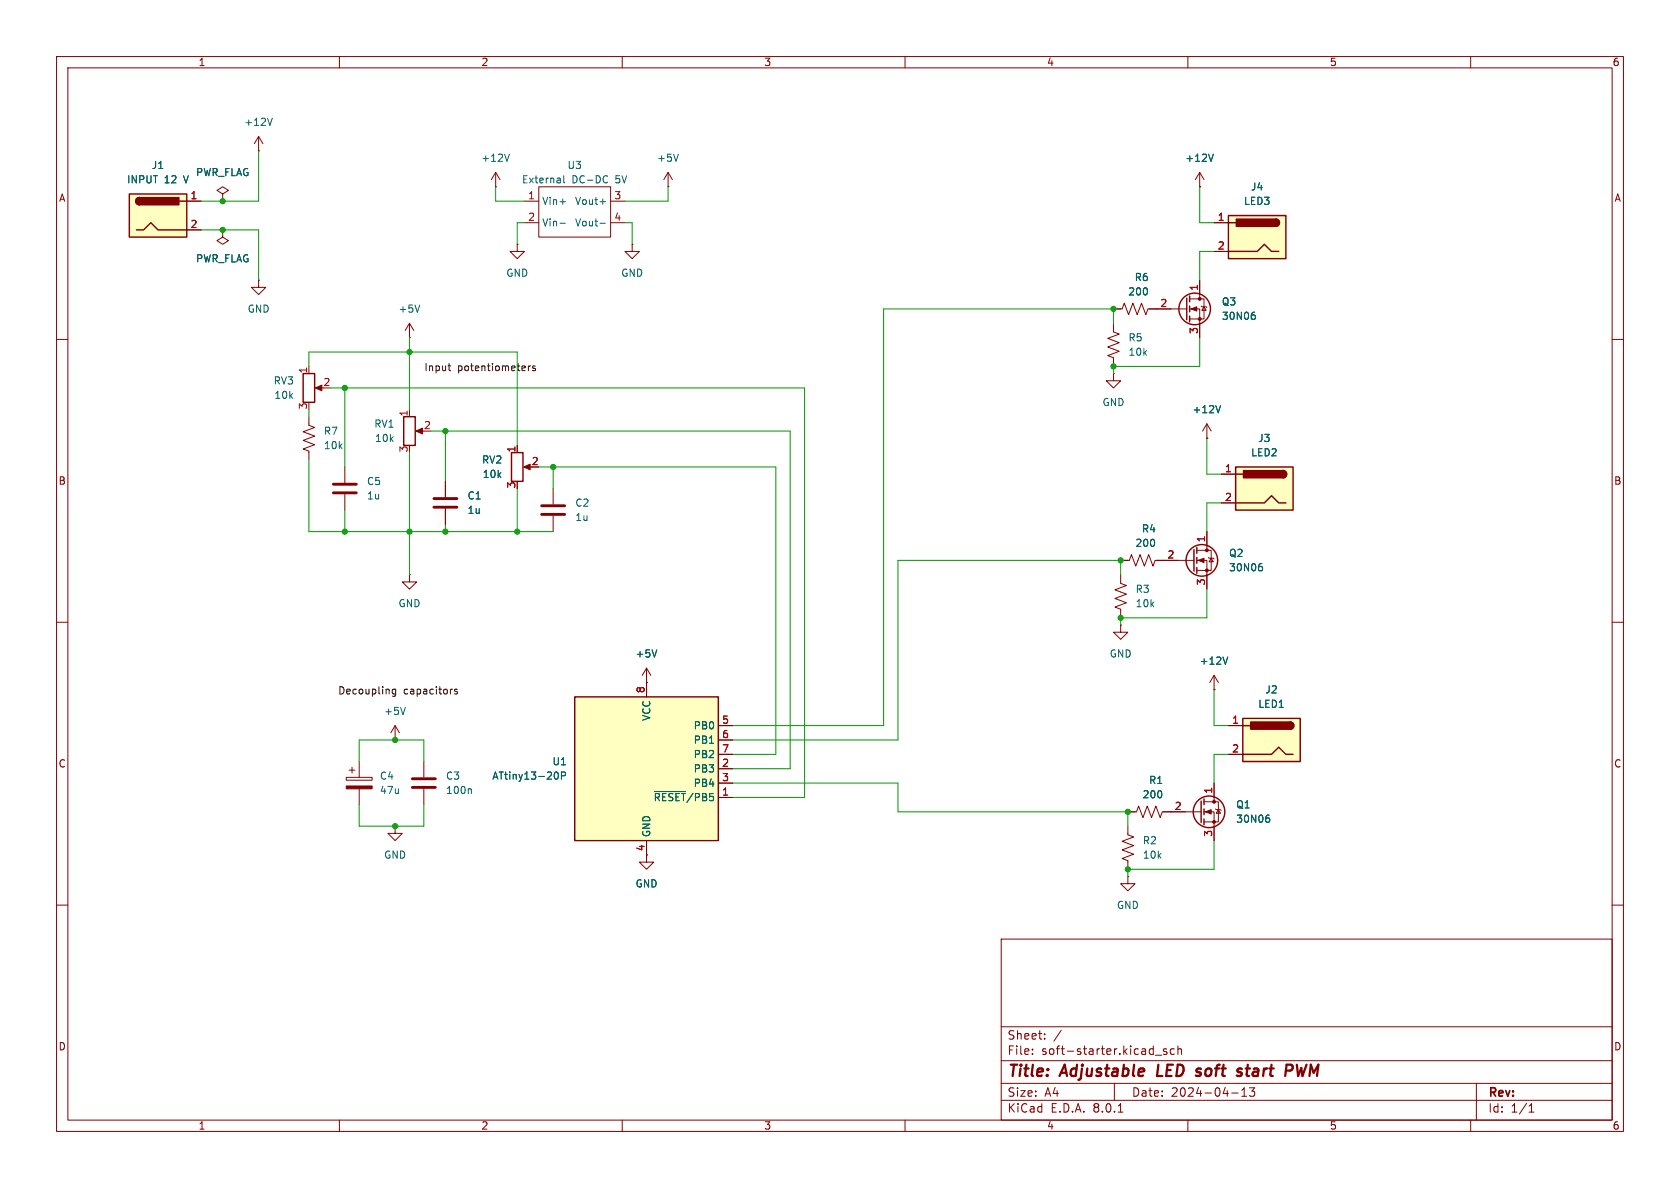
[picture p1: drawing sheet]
<svg xmlns="http://www.w3.org/2000/svg" width="297mm" height="210mm" viewBox="0 0 297 210" stroke-linecap="round" stroke-linejoin="round" font-family="sans-serif">
<g fill="none" stroke="#840000" stroke-width=".18">
<path d="M10 10h277v190h-277zM12 12h273v186h-273zM60 10v2M110 10v2M160 10v2M210 10v2M260 10v2M10 60h2M196.8 57.2v1.5l1.1 .4-2.1 .7 2.1 .8-2.1 .7 2.1 .8-2.1 .8 1 .3v1.6M285 60h2M72.4 72.4v1.3M73.9 76.2h1"/>
<path d="M196.8 66v1.3h1.3l-1.3 1.3-1.2-1.3h1.2M196.8 66h.1M213.4 77.5h.1M213.4 74.9l-.8 1.3M213.4 74.9v2.6M213.4 74.9l.7 1.3M61 82.6v2.7M61 87.4v2.8M10 110h2M198.1 101.6v1.5l1 .4-2 .8 2 .7-2 .8 2 .8-2 .7 1 .4v1.5M285 110h2M74.9 134.6v2.8"/>
<path d="M74.9 139.4v2.8M214.6 138.4v3.3M10 160h2M114.3 151.1v1.3h1.3l-1.3 1.3-1.3-1.3h1.3M199.4 146.1v1.5l1 .4-2 .7 2 .8-2 .7 2 .8-2 .8 1 .3v1.6M199.4 143.5h1.5l.4-1 .8 2 .7-2 .8 2 .7-2 .8 2 .4-1h6.8M212.9 143.5h1.7v5.1M212.9 141.7h2.5v3.6h-2.5M214.9 143l.1 .1h.8l.1 .2M215.4 143.1l.4 .7h-.8zM285 160h2M177 166h108v32h-108z"/>
<path d="M60 198v2M110 198v2M160 198v2M177 194.5h108M177 191.5h108M177 187.5h108M177 181.5h108M182.5 186.3v.1M182.5 185.5v.1M184.7 183.6v.1M184.7 182.8v.1M187.6 182.1l-1.3 2"/>
<path d="M197 191.5v3M197.7 196.6h.8M204.2 186.5h1.2M206.2 185.5l-.3-.1-.2 .2v.2l.5 .2v.3h-.5M207.6 185.5l-.4-.1-.3 .3v.4l.1 .2h.6M208.2 185.5l.3-.1 .3 .1 .1 .9M208.2 184.9v1.5M210 198v2M217.7 193.2h1.2M219.5 193.8h.9M219.5 192.7l.5-.4v1.5M220.9 192.3h.9l-.5 .6 .4 .1v.7l-.2 .1h-.4l-.2-.1"/>
<path d="M260 198v2M261 191.5v6.5M270.3 196.6h.9M270.3 195.5l.4-.4v1.5"/>
</g>
<path d="M204.8 188.2l-.3 2h1M211.8 188.9l.5 .1M212.1 189.5l.2 .3-.1 .3-.2 .1M219.4 188.9l.2 .1M219.5 189.6v.2l-.1 .3M220.2 188.9h.8M220.6 188.2l-.1 1.9M228.4 188.3a.53 .53 0 0 1 0 .8M229.3 188.2l.2 2 .6-1.4" fill="none" stroke="#840000" stroke-width=".4"/>
<g fill="none" stroke="#840000" stroke-width=".25">
<path d="M71.4 73.7h2v5h-2zM212.3 141.6v3.8M212.9 141.2v1M212.9 143v1M212.9 144.8v1"/>
<circle cx="213.7" cy="143.5" r="2.79"/>
</g>
<g fill="#840000" stroke="#840000" stroke-width=".18">
<path d="M213.1 143.5l1-.4v.8z"/>
<path d="M73.5 76.2l1.2-.5v1z"/>
<circle cx="214.6" cy="145.3" r=".25"/>
<circle cx="214.6" cy="141.7" r=".25"/>
</g>
<path d="M215.8 71.7l-.4 1.3M83.1 139.4l.2 .2v.7M224 144.6h.2l.3 .2-.1 .4-.4 .2M224.1 144.1h.3" fill="none" stroke="#006464" stroke-width=".18"/>
<path d="M58.9 87.1h4.1M58.9 85.6h4.1M72.9 139.2h4.1M72.9 137.7h4.1" fill="none" stroke="#840000" stroke-width=".51"/>
<path d="M101.6 123.2h25.4v25.4h-25.4z" fill="#ffffc2"/>
<path d="M101.6 123.2h25.4v25.4h-25.4z" fill="none" stroke="#840000" stroke-width=".25"/>
<g fill="none" stroke="#840000" stroke-width=".18">
<path d="M78.7 85.1v2.8M78.7 89.9v2.8M114.3 118.1v5.1M114.3 118.1l-.8 1.3M114.3 118.1l.8 1.3M198.1 110.5v1.3h1.3l-1.3 1.2-1.3-1.2h1.3M198.1 110.5h.1M214.6 119.4l-.7 1.3M214.6 119.4v2.5M214.6 119.4l.8 1.3M61.2 137.4h4.6v.5h-4.6zM61.7 136.1h1"/>
<path d="M62.2 135.6v1.1M63.5 134.6v2.8M63.5 139.4v2.8M114.3 120.7h.1M127 135.9h2.5M127 138.4h2.5M127 128.3h2.5M127 130.8h2.5M127 133.4h2.5M214.6 121.9h.1M114.3 148.6v2.5M127 141h2.5"/>
</g>
<path d="M116.1 114.9l-.4 1.2M217 116.1l-.4 1.3M98.2 136.5h.1a.68 .68 0 0 1 .4 .6 .68 .68 0 0 1-.4 .6h-.1M99.3 137.1h.6l.1-.2-.1-.3-.6-.1v1.2M115.7 139.9h5.5" fill="none" stroke="#006464" stroke-width=".18"/>
<path d="M61.2 138.9h4.6v.5h-4.6z" fill="#840000" stroke="#840000" stroke-width=".18"/>
<path d="M76.7 89.7h4.1M76.7 88.1h4.1" fill="none" stroke="#840000" stroke-width=".51"/>
<path d="M219.7 127h10.2v7.6h-10.2z" fill="#ffffc2"/>
<path d="M219.7 127h10.2v7.6h-10.2zM219.7 133.4h5.1l1.3-1.3 1.2 1.3h1.3M219.7 128.3h1.3M228.1 127.6a.64 .64 0 0 1 .6 .7 .64 .64 0 0 1-.6 .6" fill="none" stroke="#840000" stroke-width=".25"/>
<g fill="#840000" stroke="#840000" stroke-width=".25">
<path d="M228.1 127.6a.64 .64 0 0 1 .6 .7 .64 .64 0 0 1-.6 .6z"/>
<path d="M221.1 127.6h7v1.3h-7z"/>
</g>
<g fill="none" stroke="#840000" stroke-width=".18">
<path d="M92.7 35.6h2.5M92.7 39.4h2.5M95.2 33h12.7v8.9h-12.7zM107.9 35.6h2.6M107.9 39.4h2.6M118.1 33h.1M118.1 30.5l-.8 1.3M118.1 30.5v2.5M118.1 30.5l.8 1.3M91.4 43.2v1.3h1.3l-1.3 1.2-1.2-1.2h1.2M91.4 43.2h.1M111.8 43.2v1.3h1.2l-1.2 1.2-1.3-1.2h1.3"/>
<path d="M111.8 43.2h.1M54.6 73.7v1.5l1 .4-2 .7 2 .8-2 .8 2 .7-2 .8 1 .4v1.5M97.8 86.4v2.8M97.8 91.2v2.8M72.4 101.6v1.3h1.3l-1.3 1.2-1.3-1.2h1.3M72.4 101.6h.1M217.2 128.3h2.5M217.2 133.4h2.5M69.8 146.1v1.2h1.3l-1.3 1.3-1.2-1.3h1.2M69.8 146.1h.1"/>
</g>
<path d="M95.8 90.9h4M95.8 89.4h4" fill="none" stroke="#840000" stroke-width=".51"/>
<path d="M99 35.7h1M99 39.5h1M99.7 31.1v1l.1 .2M106.1 35.7h.9M106.1 39.5h.9M107.2 31.1l.2 .1M107.4 32.2l-.2 .1M119.9 27.2l-.4 1.3" fill="none" stroke="#006464" stroke-width=".18"/>
<path d="M218.4 82.6h10.2v7.6h-10.2z" fill="#ffffc2"/>
<path d="M218.4 82.6h10.2v7.6h-10.2zM218.4 88.9h5.1l1.3-1.3 1.3 1.3h1.2M218.4 83.8h1.3M226.8 83.2a.64 .64 0 0 1 .7 .6 .64 .64 0 0 1-.7 .7" fill="none" stroke="#840000" stroke-width=".25"/>
<g fill="#840000" stroke="#840000" stroke-width=".25">
<path d="M226.8 83.2a.64 .64 0 0 1 .7 .6 .64 .64 0 0 1-.7 .7z"/>
<path d="M219.8 83.2h7v1.3h-7z"/>
</g>
<path d="M196.8 54.6h1.6l.4-1 .7 2 .8-2 .7 2 .8-2 .8 2 .3-1h1.6M215.9 83.8h2.5M215.9 88.9h2.5" fill="none" stroke="#840000" stroke-width=".18"/>
<path d="M217.2 38.1h10.1v7.6h-10.1z" fill="#ffffc2"/>
<g fill="none" stroke="#840000" stroke-width=".25">
<path d="M217.2 38.1h10.1v7.6h-10.1zM217.2 39.4h1.2M225.6 38.7a.64 .64 0 0 1 .6 .7 .64 .64 0 0 1-.6 .6M209.8 52.7v3.8M210.3 52.3v1M210.3 54.1v1M210.3 55.9v1M217.2 44.5h5l1.3-1.3 1.3 1.3h1.3M53.6 66h2v5.1h-2zM90.4 80h2.1v5.1h-2.1zM211.1 97.2v3.8M211.6 96.8v1"/>
<path d="M211.6 98.6v1M211.6 100.3v1"/>
<circle cx="211.2" cy="54.6" r="2.79"/>
<circle cx="212.5" cy="99.1" r="2.79"/>
</g>
<g fill="#840000" stroke="#840000" stroke-width=".25">
<path d="M225.6 38.7a.64 .64 0 0 1 .6 .7 .64 .64 0 0 1-.6 .6z"/>
<path d="M218.6 38.7h7v1.3h-7z"/>
</g>
<g fill="none" stroke="#840000" stroke-width=".18">
<path d="M39.4 34.3l1-.6-1-.7-1 .7 1 .6v1.3M39.4 35.6h.1M45.7 26.7h.1M45.7 24.1l-.7 1.3M45.7 24.1v2.6M45.7 24.1l.8 1.3M87.6 33h.1M87.6 30.5l-.7 1.3M87.6 30.5v2.5M87.6 30.5l.8 1.3M212.1 33h.1M212.1 30.5v2.5"/>
<path d="M212.1 30.5l-.8 1.3M212.1 30.5l.8 1.3M214.6 39.4h2.6M39.4 40.6v1.3l1 .6-1 .7-1-.7 1-.6M39.4 40.6h.1M45.7 49.5v1.3h1.3l-1.3 1.3-1.3-1.3h1.3M45.7 49.5h.1M72.4 59.7h.1M72.4 57.2l-.8 1.2M72.4 57.2v2.5M72.4 57.2l.8 1.2M204.5 54.6h5.3"/>
<path d="M210.3 54.6h1.8v5.1M210.3 52.8h2.6v3.6h-2.6M212.1 49.5v3.3M212.3 54.1l.2 .1h.7l.2 .2M212.9 54.2l.3 .7h-.7zM214.6 44.5h2.6M54.6 64.8v1.2M56.1 68.6h1M91.4 78.7v1.3M93 82.6h1M198.1 99.1h1.5l.4-1.1 .8 2.1 .7-2.1 .8 2.1 .8-2.1 .7 2.1 .4-1h6.9M211.6 99.1h1.8v5"/>
<path d="M211.6 97.3h2.5v3.5h-2.5M213.4 94v3.3M213.6 98.6l.1 .1h.8l.1 .1M214.1 98.7l.4 .6h-.8zM69.8 130.8h.1M69.8 128.3l-.7 1.2M69.8 128.3v2.5M69.8 128.3l.8 1.2M199.4 154.9v1.3h1.3l-1.3 1.3-1.3-1.3h1.3M199.4 154.9h.1"/>
</g>
<g fill="#840000" stroke="#840000" stroke-width=".18">
<path d="M210.6 54.6l1-.4v.8z"/>
<path d="M55.8 68.6l1.1-.5v1z"/>
<path d="M211.8 99.1l1.1-.4v.7z"/>
<path d="M92.6 82.6l1.1-.6v1.1z"/>
<circle cx="212.1" cy="56.4" r=".25"/>
<circle cx="212.1" cy="52.8" r=".25"/>
<circle cx="213.4" cy="100.8" r=".25"/>
<circle cx="213.4" cy="97.3" r=".25"/>
</g>
<path d="M48.1 20.9l-.4 1.3M90 27.2l-.4 1.3M214.5 27.2l-.4 1.3M74.2 53.9l-.4 1.3M221.5 55.7h.2l.2 .2v.4l-.4 .2M221.6 55.2h.2M222.8 99.6h.3M222.7 100.1h.3l.2 .3-.1 .4-.4 .1M71.7 125l-.5 1.3" fill="none" stroke="#006464" stroke-width=".18"/>
<path d="M22.9 34.3h10.1v7.6h-10.1z" fill="#ffffc2"/>
<path d="M22.9 34.3h10.1v7.6h-10.1zM24.6 34.9a.64 .64 0 0 0-.6 .7 .64 .64 0 0 0 .6 .6M31.7 35.6h1.3M24.1 40.6h1.3l1.3-1.2 1.2 1.2h5.1" fill="none" stroke="#840000" stroke-width=".25"/>
<g fill="#840000" stroke="#840000" stroke-width=".25">
<path d="M24.2 35.1l.4-.2v1.3a.63 .63 0 0 1-.5-.4 .63 .63 0 0 1 .1-.7z"/>
<path d="M24.6 34.9h7v1.3h-7z"/>
</g>
<g fill="none" stroke="#840000" stroke-width=".18">
<path d="M33 35.6h2.6M39.4 35.6h.1M212.1 33h.1M214.6 39.4h2.6M33 40.6h2.6M39.4 40.6h.1M196.8 54.6h1.3M203.2 54.6h3.8M212.1 49.5v2.6M212.1 57.2v2.5M214.6 44.5h2.6M91.4 78.7v1.3"/>
<path d="M213.4 77.5h.1M78.7 85.1v2.8M78.7 89.9v2.8M198.1 99.1h1.3M204.5 99.1h3.8M213.4 94v2.5M215.9 83.8h2.5M215.9 88.9h2.5M213.4 101.6v2.5M114.3 120.7h.1M114.3 120.7v2.5M127 128.3h2.5"/>
<path d="M127 133.4h2.5M127 135.9h2.5M127 138.4h2.5M127 130.8h2.5M214.6 121.9h.1M214.6 138.4v2.6M217.2 128.3h2.5M217.2 133.4h2.5M114.3 148.6v2.5M127 141h2.5M199.4 143.5h1.3M205.7 143.5h3.8"/>
<path d="M214.6 146.1v2.5"/>
</g>
<path d="M79.2 64.7h.5M79.4 65.5h.3M93.4 64.7v.8M93.8 64.7l-.4 .2M94.6 64.7h-.3l-.2 .2 .1 .1 .4 .2v.3h-.5M70 121.8v1.1l-.3 .2-.3-.1M70 121.9l-.4-.1-.3 .3 .2 .5h.5M79.9 121.8h.1M80.8 121.9l-.3-.1-.1 .2v.2l.4 .1v.3h-.4" fill="none" stroke="#0f0f0f" stroke-width=".18"/>
<g fill="none" stroke="#009600" stroke-width=".18">
<path d="M45.7 26.7v8.9h-10.1M87.6 33v2.6h5.1M92.7 39.4h-1.3v3.8M110.5 39.4h1.3v3.8M118.1 33v2.6h-7.6M212.1 33v6.4h2.5M35.6 40.6h10.1v8.9M72.4 59.7v12.7M196.8 57.2v-2.6h-40.6v73.7h-26.7M212.1 59.7v5.1h-15.3v1.2M214.6 44.5h-2.5v5M54.6 64.8v-2.6h36.8v16.5"/>
<path d="M54.6 72.4v1.3M58.4 68.6h83.8v72.4h-12.7M61 68.6v14M76.2 76.2h63.5v59.7h-10.2M78.7 76.2v8.9M213.4 77.5v6.3h2.5M54.6 81.3v12.7h43.2M61 90.2v3.8M72.4 80v21.6M78.7 92.7v1.3M91.4 86.4v7.6M95.2 82.6h42v50.8h-7.7"/>
<path d="M97.8 82.6v3.8M215.9 88.9h-2.5v5.1M198.1 101.6v-2.5h-39.4v31.7h-29.2M213.4 104.1v5.1h-15.3v1.3M63.5 134.6v-3.8h11.4v3.8M129.5 138.4h29.2v5.1h40.7v2.6M214.6 121.9v6.4h2.6M217.2 133.4h-2.6v5M63.5 142.2v3.9h11.4v-3.9M214.6 148.6v5.1h-15.2v1.2"/>
</g>
<g fill="none" stroke="#006464" stroke-width=".18">
<path d="M214.5 27.2l-.4 1.3M221.5 55.7h.2l.2 .2v.4l-.4 .2M221.6 55.2h.2M215.8 71.7l-.4 1.3M222.8 99.6h.3M116.1 114.9l-.4 1.2M217 116.1l-.4 1.3M222.7 100.1h.3l.2 .3-.1 .4-.4 .1M98.2 136.5h.1a.68 .68 0 0 1 .4 .6 .68 .68 0 0 1-.4 .6h-.1M99.3 137.1h.6l.1-.2-.1-.3-.6-.1v1.2M115.7 139.9h5.5M224 144.6h.2l.3 .2-.1 .4-.4 .2"/>
<path d="M224.1 144.1h.3"/>
</g>
<g fill="#009600" stroke="#009600" stroke-width=".18">
<circle cx="199.4" cy="153.7" r=".46"/>
<circle cx="199.4" cy="143.5" r=".46"/>
<circle cx="198.1" cy="99.1" r=".46"/>
<circle cx="196.8" cy="64.8" r=".46"/>
<circle cx="196.8" cy="54.6" r=".46"/>
<circle cx="198.1" cy="109.2" r=".46"/>
<circle cx="61" cy="68.6" r=".46"/>
<circle cx="97.8" cy="82.6" r=".46"/>
<circle cx="78.7" cy="76.2" r=".46"/>
<circle cx="69.8" cy="130.8" r=".46"/>
<circle cx="69.8" cy="146.1" r=".46"/>
<circle cx="61" cy="94" r=".46"/>
<circle cx="78.7" cy="94" r=".46"/>
<circle cx="72.4" cy="94" r=".46"/>
<circle cx="91.4" cy="94" r=".46"/>
<circle cx="39.4" cy="40.6" r=".46"/>
<circle cx="72.4" cy="62.2" r=".46"/>
<circle cx="39.4" cy="35.6" r=".46"/>
</g>
<g font-size="2.8" fill="#840000">
<text x="178" y="190.9">Title:</text>
<text x="187.7" y="190.9">Adjustable</text>
<text x="205.4" y="190.9">LED</text>
<text x="213.2" y="190.9">soft</text>
<text x="221.2" y="190.9">start</text>
<text x="230.5" y="190.9">PWM</text>
</g>
<g font-size="2.1" fill="#840000">
<text x="178" y="184">Sheet:</text>
<text x="178" y="186.7">File:</text>
<text x="184.1" y="186.7">soft-starter.kicad_sch</text>
<text x="178" y="196.9">KiCad</text>
<text x="178" y="194.1">Size:</text>
<text x="184.7" y="194.1">A4</text>
<text x="185.7" y="196.9">E.D.A.</text>
<text x="193.3" y="196.9">8.0.1</text>
<text x="200" y="194.1">Date:</text>
<text x="207" y="194.1">2024-04-13</text>
<text x="263" y="194.3">Rev:</text>
<text x="263" y="196.9">Id:</text>
<text x="267.1" y="196.9">1/1</text>
</g>
<g font-size="1.8" fill="#840000">
<text x="35" y="11.9">1</text>
<text x="85" y="11.9">2</text>
<text x="135" y="11.9">3</text>
<text x="185" y="11.9">4</text>
<text x="235" y="11.9">5</text>
<text x="285" y="11.9">6</text>
<text x="10.3" y="35.9">A</text>
<text x="285.3" y="35.9">A</text>
<text x="10.3" y="85.9">B</text>
<text x="285.3" y="85.9">B</text>
<text x="10.3" y="135.9">C</text>
<text x="285.3" y="135.9">C</text>
<text x="10.3" y="185.9">D</text>
<text x="285.3" y="185.9">D</text>
<text x="35" y="199.9">1</text>
<text x="85" y="199.9">2</text>
<text x="135" y="199.9">3</text>
<text x="185" y="199.9">4</text>
<text x="235" y="199.9">5</text>
<text x="285" y="199.9">6</text>
</g>
<g font-size="1.8" fill="#006464">
<text x="43.1" y="22.5">+12V</text>
<text x="85" y="28.8">+12V</text>
<text x="116.1" y="28.8">+5V</text>
<text x="209.4" y="28.8">+12V</text>
<text x="22.4" y="32.6">INPUT</text>
<text x="26.7" y="30.1">J1</text>
<text x="29" y="32.6">12</text>
<text x="32.6" y="32.6">V</text>
<text x="34.6" y="31.3">PWR_FLAG</text>
<text x="92.2" y="32.6">External</text>
<text x="100.2" y="30.1">U3</text>
<text x="101.1" y="32.6">DC-DC</text>
<text x="108.9" y="32.6">5V</text>
<text x="221.1" y="33.9">J4</text>
<text x="95.8" y="36.4">Vin+</text>
<text x="95.8" y="40.2">Vin-</text>
<text x="101.6" y="36.4">Vout+</text>
<text x="101.6" y="40.2">Vout-</text>
<text x="219.8" y="36.4">LED3</text>
<text x="34.6" y="46.6">PWR_FLAG</text>
<text x="89.4" y="49.1">GND</text>
<text x="109.7" y="49.1">GND</text>
<text x="199.4" y="52.4">200</text>
<text x="200.5" y="49.9">R6</text>
<text x="43.7" y="55.5">GND</text>
<text x="70.4" y="55.5">+5V</text>
<text x="215.9" y="56.7">30N06</text>
<text x="215.9" y="54.2">Q3</text>
<text x="199.4" y="60.6">R5</text>
<text x="199.4" y="63.1">10k</text>
<text x="48.3" y="68.2">RV3</text>
<text x="48.4" y="70.7">10k</text>
<text x="194.8" y="72">GND</text>
<text x="57.2" y="77.1">R7</text>
<text x="66.1" y="75.8">RV1</text>
<text x="210.7" y="73.3">+12V</text>
<text x="57.2" y="79.6">10k</text>
<text x="66.2" y="78.3">10k</text>
<text x="85.1" y="82.1">RV2</text>
<text x="221.1" y="80.9">LED2</text>
<text x="222.3" y="78.3">J3</text>
<text x="64.8" y="86">C5</text>
<text x="64.8" y="88.5">1u</text>
<text x="82.6" y="88.5">C1</text>
<text x="85.2" y="84.7">10k</text>
<text x="101.6" y="89.8">C2</text>
<text x="82.6" y="91">1u</text>
<text x="101.6" y="92.3">1u</text>
<text x="201.8" y="94.3">R4</text>
<text x="200.6" y="96.9">200</text>
<text x="217.2" y="101.2">30N06</text>
<text x="217.2" y="98.7">Q2</text>
<text x="70.4" y="107.5">GND</text>
<text x="200.7" y="105">R3</text>
<text x="200.7" y="107.5">10k</text>
<text x="112.3" y="116.4">+5V</text>
<text x="196.1" y="116.4">GND</text>
<text x="212" y="117.7">+12V</text>
<text x="222.4" y="125.3">LED1</text>
<text x="223.6" y="122.8">J2</text>
<text x="67.8" y="126.6">+5V</text>
<text x="115.2" y="127.5" transform="rotate(-90 115.2 127.5)">VCC</text>
<text x="122.5" y="129.1">PB0</text>
<text x="122.5" y="131.7">PB1</text>
<text x="97.6" y="135.5">U1</text>
<text x="122.5" y="136.8">PB3</text>
<text x="122.5" y="134.2">PB2</text>
<text x="67.1" y="138">C4</text>
<text x="67.1" y="140.6">47u</text>
<text x="78.7" y="138">C3</text>
<text x="78.7" y="140.6">100n</text>
<text x="86.9" y="138">ATtiny13-20P</text>
<text x="115.5" y="141.8">~{RESET}/PB5</text>
<text x="122.5" y="139.3">PB4</text>
<text x="201.9" y="141.3">200</text>
<text x="203" y="138.8">R1</text>
<text x="218.4" y="143.1">Q1</text>
<text x="115.2" y="148.1" transform="rotate(-90 115.2 148.1)">GND</text>
<text x="201.9" y="149.5">R2</text>
<text x="218.4" y="145.6">30N06</text>
<text x="67.8" y="152">GND</text>
<text x="201.9" y="152">10k</text>
<text x="112.3" y="157.1">GND</text>
<text x="197.4" y="160.9">GND</text>
</g>
<g font-size="1.8" fill="#a90000">
<text x="33.6" y="35.3">1</text>
<text x="93.3" y="35.3">1</text>
<text x="108.5" y="35.3">3</text>
<text x="33.6" y="40.4">2</text>
<text x="93.3" y="39.1">2</text>
<text x="108.5" y="39.1">4</text>
<text x="215.2" y="39.1">1</text>
<text x="215.2" y="44.2">2</text>
<text x="211.8" y="51.5" transform="rotate(-90 211.8 51.5)">1</text>
<text x="205" y="54.4">2</text>
<text x="211.8" y="59.1" transform="rotate(-90 211.8 59.1)">3</text>
<text x="54.4" y="66.1" transform="rotate(-90 54.4 66.1)">1</text>
<text x="57.1" y="68.3">2</text>
<text x="54.4" y="72.5" transform="rotate(-90 54.4 72.5)">3</text>
<text x="72.1" y="73.7" transform="rotate(-90 72.1 73.7)">1</text>
<text x="74.9" y="75.9">2</text>
<text x="72.1" y="80.1" transform="rotate(-90 72.1 80.1)">3</text>
<text x="91.2" y="80.1" transform="rotate(-90 91.2 80.1)">1</text>
<text x="93.9" y="82.3">2</text>
<text x="216.5" y="83.6">1</text>
<text x="91.2" y="86.4" transform="rotate(-90 91.2 86.4)">3</text>
<text x="216.5" y="88.6">2</text>
<text x="213.1" y="96" transform="rotate(-90 213.1 96)">1</text>
<text x="206.3" y="98.8">2</text>
<text x="213.1" y="103.6" transform="rotate(-90 213.1 103.6)">3</text>
<text x="114" y="122.6" transform="rotate(-90 114 122.6)">8</text>
<text x="127.6" y="128">5</text>
<text x="127.6" y="130.6">6</text>
<text x="217.7" y="128">1</text>
<text x="127.6" y="135.6">2</text>
<text x="127.6" y="133.1">7</text>
<text x="217.7" y="133.1">2</text>
<text x="127.6" y="140.7">1</text>
<text x="127.6" y="138.2">3</text>
<text x="207.6" y="143.3">2</text>
<text x="214.4" y="140.4" transform="rotate(-90 214.4 140.4)">1</text>
<text x="214.4" y="148" transform="rotate(-90 214.4 148)">3</text>
<text x="114" y="150.6" transform="rotate(-90 114 150.6)">4</text>
</g>
<g font-size="1.8" fill="#0f0f0f">
<text x="74.9" y="65.7">Input</text>
<text x="80.9" y="65.7">potentiometers</text>
<text x="59.7" y="122.8">Decoupling</text>
<text x="71.3" y="122.8">capacitors</text>
</g>
</svg>
